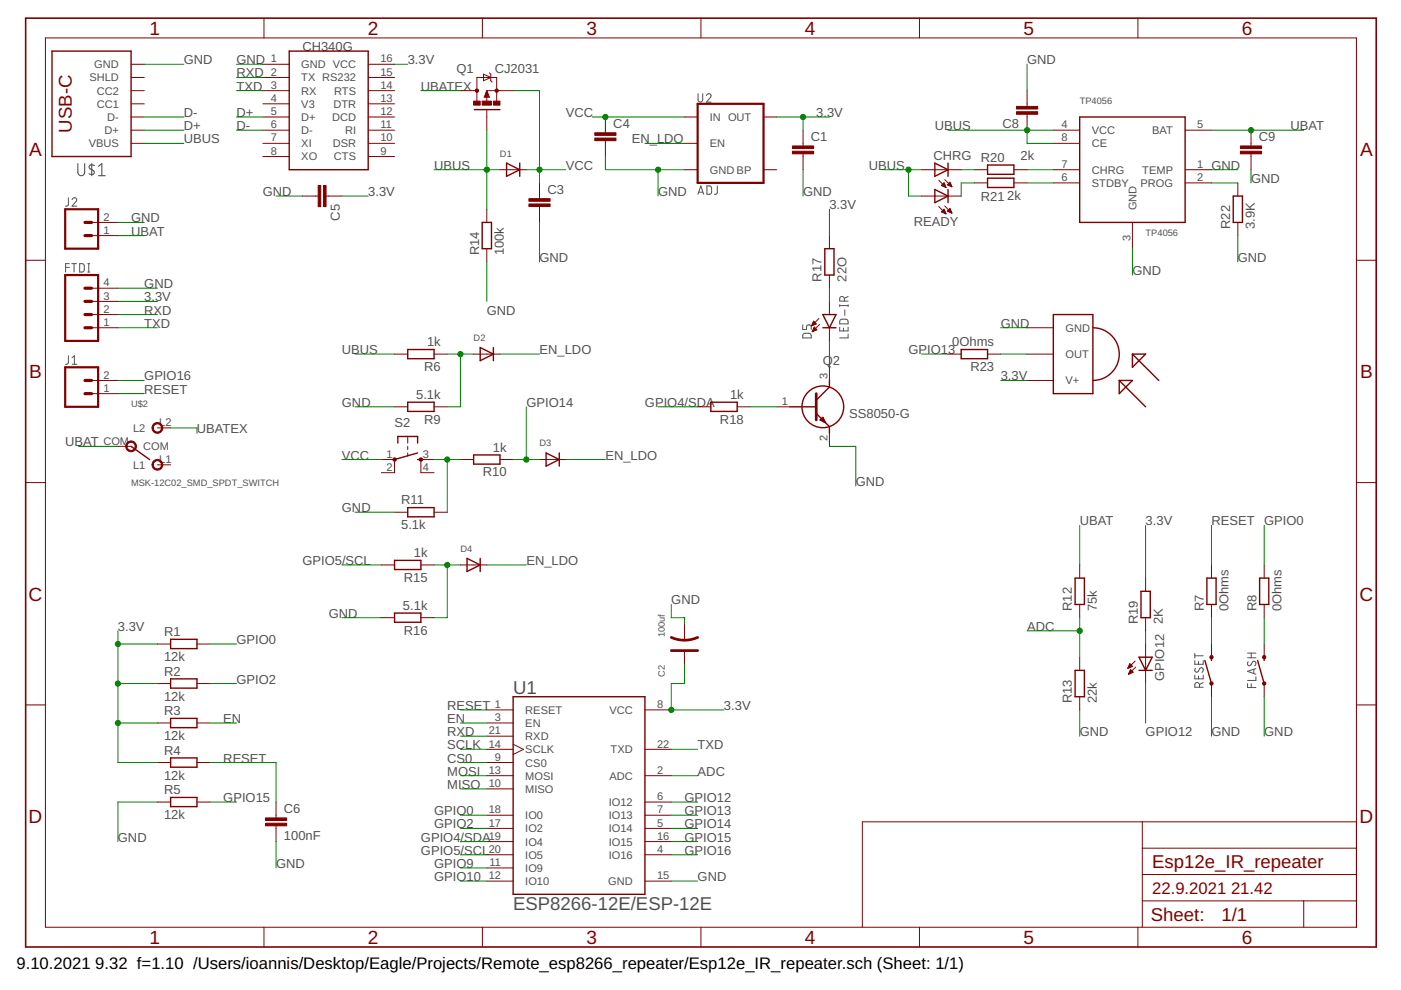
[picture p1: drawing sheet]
<svg xmlns="http://www.w3.org/2000/svg" width="297mm" height="210mm" viewBox="0 0 297 210" stroke-linecap="round" stroke-linejoin="round" font-family="sans-serif">
<g fill="none" stroke="#505050" stroke-width=".21">
<path d="M148 19.9v1.2a.5 .5 0 0 0 .5 .5 .5 .5 0 0 0 .5-.5v-1.2M149.8 20.3a.49 .49 0 0 1 .7-.4 .49 .49 0 0 1 .1 .8l-.8 1h1M149.9 39.4h.6l.3 .4 .1 .9-.4 .5h-.6zM152.1 39.4l-.1 1.6-.2 .2h-.3M13.9 56.7h.8M14.5 41.9v1.6l-.3 .2h-.3M14.7 55.9h-.8v1.8M15.2 55.9h1M15.3 42.3a.49 .49 0 0 1 .7-.4 .49 .49 0 0 1 .1 .8l-.8 1h1M15.7 55.9v1.8M16.9 55.9h.6l.3 .3v1.1l-.3 .4h-.6zM18.6 55.9h.4"/>
<path d="M18.6 57.7h.4M18.8 55.9v1.8M148 41.2l.6-1.8 .6 1.8M148.1 40.7h.9M14.5 75.4v1.6l-.6 .2M15.3 77.2h1M15.3 75.8l.5-.4v1.8M170.2 68.9v1h.8v-.6a.51 .51 0 0 1 .5-.4 .51 .51 0 0 1 .5 .4v.6M170.4 70.7h1.4l.2 .3v.6h-1.8v-.6zM178 69.4v.8h1.8v-.8M178 64.6v.4M178 64.8h1.8"/>
<path d="M178.2 67.8h1.4l.2 .2v.7h-1.8l.1-.7zM178.8 69.6v.6M179 63.8v-.4a.5 .5 0 0 0-.5-.5 .5 .5 0 0 0-.5 .5v.4h1.8M179.1 65.7v1.2M179.8 70.8v.8h-1.8M179.8 64.6v.4M179.8 62.9l-.8 .3M253.3 138.5v1M253.3 139h1.8M264.5 139.5h1.8M264.5 138.5h1.8M265.3 138.5v1"/>
<path d="M253.3 140.1v.7h1.8v-.7M253.3 143.2v.7h1.8v-.7M253.5 141.7a.46 .46 0 0 0-.2 .6 .46 .46 0 0 0 .7 .1l.4-.6a.42 .42 0 0 1 .5-.2 .42 .42 0 0 1 .2 .6l-.3 .4M254.1 140.3v.5M254.1 143.3v.6M254.3 145.7v-.5a.5 .5 0 0 0-.5-.5 .5 .5 0 0 0-.5 .5v.5h1.8M255.1 144.7l-.8 .4M264.5 145v.8h1.8M264.6 140.3a.46 .46 0 0 0-.1 .6 .46 .46 0 0 0 .7 .2l.3-.7a.42 .42 0 0 1 .6-.1 .42 .42 0 0 1 .2 .5l-.3 .4M265.3 145v.8M265.8 141.9v.9M266.3 143.5v.8h-1.8"/>
<path d="M266.3 141.8l-1.8 .5 1.8 .7"/>
</g>
<path d="M16.5 34.7v1.9a.72 .72 0 0 0 .7 .7 .72 .72 0 0 0 .7-.7v-1.9M19.5 34.7v2.6M20 35.1l-.5-.1a.45 .45 0 0 0-.6 .2 .45 .45 0 0 0 .2 .6l.8 .5a.6 .6 0 0 1-.3 .7 .6 .6 0 0 1-.7-.2M20.9 35.3l.7-.6v2.6M20.9 37.3h1.4" fill="none" stroke="#505050" stroke-width=".23"/>
<g fill="none" stroke="#800000" stroke-width=".3">
<path d="M11 10.8h16.8v22.4h-16.8zM61.3 10.8h16.8v25.2h-16.8zM100.6 23.2h5.4M107.4 34.6l2.8 1.4-2.8 1.4zM110.2 34.6v2.8M198.2 34.6l2.8 1.4-2.8 1.4zM201 34.6v2.8M209.4 35h5.6v2h-5.6zM209.4 37.8h5.6v2h-5.6zM228.9 24.8h22.4v22.4h-22.4zM102.2 47.2h2v5.5h-2zM174.9 52.7h1.9v5.6h-1.9z"/>
<path d="M198.2 40.2l2.8 1.4-2.8 1.4zM201 40.2v2.8M261.5 41.6h1.9v5.6h-1.9zM86.4 74.1h5.6v2h-5.6zM101.8 73.7l2.8 1.4-2.8 1.4zM104.6 73.7v2.8M174.5 66.7h2.7l-1.3 2.8zM174.5 69.5h2.7M203.8 74.1h5.6v2h-5.6zM223.3 66.7h8.4v16.8h-8.4zM231.7 69.5a5.6 5.6 0 0 1 5.6 5.6 5.6 5.6 0 0 1-5.6 5.6M240.1 75.1h2.8l-2.8 2.8z"/>
<path d="M240.1 75.1l5.6 5.6M27.8 94.6l3.9 2.8M84.3 93.9v-1.4h4.2v1.4M86.4 85.3h5.6v1.9h-5.6zM88.5 97.4h.7M88.5 96l-4.8 1.4M100.4 96.5h5.6v1.9h-5.6zM115.8 96l2.8 1.4-2.8 1.4zM118.6 96v2.8M150.7 85.3h5.6v1.9h-5.6zM167.5 86.3h5.6M173.1 87.7l2.8 2.7v1.4"/>
<path d="M173.9 89l.6-.5 .5 1.1zM174 89.1h.8M174.1 88.9h.5M174.3 88.6h.2M174.5 89.4h.4M175.9 80.7v1.4l-2.8 2.8M237.3 80.7l5.6 5.6M237.3 80.7h2.8l-2.8 2.8zM83.7 118.8h5.5v2h-5.5zM86.4 107.6h5.6v2h-5.6zM99 118.4l2.8 1.4-2.8 1.4zM101.8 118.4v2.8"/>
<path d="M36.2 135.6h5.6v1.9h-5.6zM83.7 130h5.5v1.9h-5.5zM227.9 122.6h2v5.6h-2zM241.5 139.3h2.8l-1.4 2.8zM241.9 125.4h2v5.6h-2zM255.9 122.6h1.9v5.6h-1.9zM256.9 139.3v.7M267.1 122.6h1.9v5.6h-1.9zM268 139.3v.7M36.2 143.9h5.6v2h-5.6zM36.2 152.3h5.6v2h-5.6zM108.8 147.7h27.9v41.9h-27.9z"/>
<path d="M227.9 142.1h2v5.6h-2zM241.5 142.1h2.8M255.5 140l1.4 4.9M266.6 140l1.4 4.9M36.2 160.7h5.6v2h-5.6zM36.2 169.1h5.6v1.9h-5.6z"/>
<circle cx="174.5" cy="86.3" r="4.4"/>
</g>
<g fill="none" stroke="#800000" stroke-width=".21">
<path d="M9.6 8h278v188.6h-278zM27.8 19.2h2.8M27.8 16.4h2.8M27.8 13.6h2.8M55.7 19.2h5.6M55.7 16.4h5.6M55.7 13.6h5.6M56 3.9v4.1M78.1 19.2h5.6M78.1 16.4h5.6M78.1 13.6h5.6M97.6 19.2h3.5"/>
<path d="M102.3 3.9v4.1M102.5 15.7l1.6 .7-1.6 .7zM103.2 19.2h5.6M103.2 19.2l.6 1.4h-1.1zM103.8 15.5l.3 .2v1.4l.2 .3M148.6 3.9v4.1M194.9 3.9v4.1M217.8 19.2v3.4M241.3 3.9v4.1M27.8 24.8h2.8M27.8 30.4h2.8M27.8 27.6h2.8"/>
<path d="M27.8 22h2.8M55.7 24.8h5.6M55.7 30.4h5.6M55.7 27.6h5.6M55.7 22h5.6M55.7 33.2h5.6M78.1 24.8h5.6M78.1 30.4h5.6M78.1 27.6h5.6M78.1 22h5.6M78.1 33.2h5.6M101.1 21.4v-5h4.2v5"/>
<path d="M103.2 20.5v.9M103.2 23.4v4.2M106 36h5.6M114.4 38.8v3.3M128.4 24.8v3.4M128.4 29.8v3.4M145.1 24.8h2.8M145.1 36h2.8M145.1 30.4h2.8M161.9 24.8h2.8M161.9 36h2.8M170.3 27.6v3.3"/>
<path d="M170.3 32.6v3.4M195.4 36h8.4M199 38.2l1.6 1.6M199.7 39.2h.7M199.7 39.4h.7M199.8 39.1h.5M199.9 39h.3M200 39.5h.5M200.1 38.8h.1M200.2 38.8l.4 1-1-.5zM200.3 38.1l1.5 1.5M200.4 39.7h.1"/>
<path d="M200.9 39.1h.7M201 39.2h.7M201.1 39h.5M201.2 38.8h.3M201.3 39.4h.4M201.3 38.7h.1M201.4 38.6l.4 1-.9-.4zM201.6 39.5h.2M206.6 36h2.8M206.6 38.8h2.8M215 36h2.8M215 38.8h2.8"/>
<path d="M217.8 24.2v3.4M223.3 36h5.6M223.3 30.4h5.6M223.3 38.8h5.6M223.3 27.6h5.6M251.3 36h5.6M251.3 38.8h5.6M251.3 27.6h5.6M262.4 38.8v2.8M265.2 27.6v3.3M265.2 32.6v3.4M5.4 55.2h4.2"/>
<path d="M19.4 50h5.6M19.4 47.2h5.6M64.1 41.6h3.4M69.1 41.6h3.4M103.2 44.4v2.8M103.2 52.7v2.8M114.4 43.8v3.4M175.9 50v2.7M175.9 58.3v2.8M195.4 41.6h8.4M199 43.8l1.6 1.5M199.6 44.9l.6-.5 .4 .9z"/>
<path d="M199.7 45h.7M199.7 44.8h.6M199.8 44.7h.5M200 44.6h.2M200 45.1h.5M200.1 44.4h.1M200.3 43.7l1.5 1.5M200.3 45.2h.2M200.9 44.7h.7M201 44.8h.7M201.1 44.6h.4M201.2 44.4h.3"/>
<path d="M201.3 45h.4M201.4 44.3h.1M201.4 44.2l.4 1-.9-.4zM201.6 45.1h.2M240.1 47.2v5.5M262.4 47.2v2.8M287.6 55.2h4.2M19.4 69.5h5.6M19.4 66.7h5.6M19.4 63.9h5.6M19.4 61.1h5.6M83.7 75.1h2.7"/>
<path d="M92 75.1h2.8M100.4 75.1h5.6M172.1 69h.2M172.2 68.9h.4M172.2 68.7h.7M172.3 70.2h.2M172.3 68.6h.7M172.3 70.1h.5M172.3 68.5h.5M172.4 70h.7M172.4 68.3h.3M172.4 69.8h.7"/>
<path d="M172.5 68.2h.1M172.5 68.1l.6 .6-1 .4zM172.5 69.7h.5M172.6 69.6h.2M172.6 69.4h.1M172.6 69.4l-.4 .9M172.6 69.4l.6 .5-1 .4M173.6 67.5l-1.5 1.6M173.8 68.8l-1.6 1.5M175.9 63.9v2.8M175.9 69.5v2.8M175.9 77.9v2.8"/>
<path d="M201 75.1h2.8M209.4 75.1h2.8M217.8 69.5h5.5M217.8 75.1h5.5M19.4 83.5h5.6M19.4 80.7h5.6M25 94.6h2.8M33.4 90.7h2.8M33.4 98.6h2.8M80.9 97.4h2.8v2.8h-2.8M83.7 86.3h2.7M86.4 92.5v1.4"/>
<path d="M86.4 94.6v.7M86.4 96v.7M92 86.3h2.8M92 97.4h-2.8v2.8h2.8M97.6 97.4h2.8M106 97.4h2.8M114.4 97.4h5.6M147.9 86.3h2.8M156.3 86.3h2.8M164.7 86.3h2.8M175.9 91.8v2.8M217.8 80.7h5.5"/>
<path d="M5.4 102.3h4.2M80.9 119.8h2.8M83.7 108.6h2.7M89.2 119.8h2.8M92 108.6h2.8M97.6 119.8h5.6M228.9 119.8v2.8M256.9 119.8v2.8M268 119.8v2.8M287.6 102.3h4.2M33.4 136.5h2.8M41.8 136.5h2.8"/>
<path d="M80.9 131h2.8M89.2 131h2.8M145.1 132.4v3.4M145.1 137.9v2.8M228.9 128.2v2.8M228.9 139.3v2.8M242.9 122.6v2.8M242.9 131v2.8M242.9 136.5v8.4M256.9 128.2v2.8M256.9 136.5v2.8M268 128.2v2.8"/>
<path d="M268 136.5v2.8M5.4 149.5h4.2M33.4 153.3h2.8M33.4 144.9h2.8M41.8 153.3h2.8M41.8 144.9h2.8M103.2 150.5h5.6M103.2 156.1h5.6M103.2 158.9h5.6M103.2 153.3h5.6M108.8 157.8l2.2 1.1-2.2 1.1M136.7 150.5h5.6"/>
<path d="M136.7 158.9h5.6M228.9 147.7v2.8M239.1 141.7h.1M239.2 141.6h.3M239.2 141.4h.6M239.3 142.9h.1M239.3 141.3h.8M239.4 142.8h.3M239.4 141.1h.6M239.4 142.6h.6M239.4 141h.4M239.5 142.5h.7"/>
<path d="M239.5 140.9h.2M239.5 142.4h.6M239.6 142.2h.3M239.6 142.1h.2M239.7 142l.5 .5-.9 .5zM240.1 141.3l-.6-.6-.4 1M240.1 141.3l-1 .4M240.7 140.2l-1.6 1.5M240.8 141.4l-1.5 1.6M256.9 144.9v2.8M268 144.9v2.8M287.6 149.5h4.2"/>
<path d="M33.4 170.1h2.8M33.4 161.7h2.8M41.8 170.1h2.8M41.8 161.7h2.8M58.5 170.1v3.3M58.5 175.1v3.3M103.2 164.5h5.6M103.2 175.6h5.6M103.2 172.8h5.6M103.2 178.4h5.6M103.2 167.3h5.6M103.2 161.7h5.6"/>
<path d="M136.7 164.5h5.6M136.7 175.6h5.6M136.7 170.1h5.6M136.7 172.8h5.6M136.7 178.4h5.6M242.2 174.2v22.4M242.2 179.8h45.4M287.6 174.2h-104.8v22.4M56 196.6v4.2M102.3 196.6v4.2M103.2 181.2h5.6M103.2 186.8h5.6"/>
<path d="M103.2 184h5.6M136.7 181.2h5.6M136.7 186.8h5.6M148.6 196.6v4.2M194.9 196.6v4.2M241.3 196.6v4.2M242.2 191h45.4M242.2 185.4h45.4M276.4 191v5.6"/>
</g>
<path d="M147.9 22h14v16.8h-14zM13.8 58.3h7v14h-7zM13.8 44.4h7v8.3h-7zM13.8 77.9h7v8.4h-7z" fill="none" stroke="#800000" stroke-width=".47"/>
<path d="M18 47.2h1.4M18 50h1.4M18 63.9h1.4M18 66.7h1.4M18 69.5h1.4M18 61.1h1.4M18 80.7h1.4M18 83.5h1.4" fill="none" stroke="#800000" stroke-width=".68"/>
<path d="M5.4 3.9h286.4v196.9h-286.4zM103.2 20.2v.3h-.3l.3-1 .3 1" fill="none" stroke="#800000" stroke-width=".34"/>
<g fill="#800000" stroke="#800000" stroke-width=".21">
<path d="M32.6 89.9a1.15 1.15 0 0 1 1.8 .3 1.15 1.15 0 0 1-.7 1.6 1.15 1.15 0 0 1-1.5-1.1h.3a.87 .87 0 0 1 1.3-.7 .87 .87 0 0 1 .1 1.5 .87 .87 0 0 1-1.4-.5v-.3h-.3z" fill-rule="evenodd"/>
<path d="M32.6 97.7a1.15 1.15 0 0 1 1.8 .3 1.15 1.15 0 0 1-.7 1.6 1.15 1.15 0 0 1-1.5-1h.3a.87 .87 0 0 1 1.3-.8 .87 .87 0 0 1 .1 1.5 .87 .87 0 0 1-1.4-.5v-.2h-.3z" fill-rule="evenodd"/>
<path d="M27 93.8a1.15 1.15 0 0 1 1.8 .3 1.15 1.15 0 0 1-.7 1.6 1.15 1.15 0 0 1-1.5-1.1h.3a.86 .86 0 0 1 1.2-.8 .86 .86 0 0 1 .3 1.5 .86 .86 0 0 1-1.4-.4l-.1-.3h-.3z" fill-rule="evenodd"/>
<circle cx="105.3" cy="19.2" r=".37"/>
<circle cx="101.1" cy="19.2" r=".37"/>
<circle cx="256.9" cy="144.9" r=".36"/>
<circle cx="256.9" cy="139.3" r=".36"/>
<circle cx="268" cy="144.9" r=".36"/>
<circle cx="268" cy="139.3" r=".36"/>
<circle cx="83.7" cy="97.4" r=".37"/>
<circle cx="89.2" cy="97.4" r=".37"/>
</g>
<g fill="#800000" stroke="#800000" stroke-width=".21">
<path d="M104.6 21.4h1.4v.9h-1.4z"/>
<path d="M100.4 21.4h1.4v.9h-1.4z"/>
<path d="M102.2 21.4h2v.9h-2z"/>
<path d="M215.5 22.6h4.5v.5h-4.5z"/>
<path d="M215.5 23.7h4.5v.5h-4.5z"/>
<path d="M263 32.1h4.5v.5h-4.5z"/>
<path d="M263 30.9h4.5v.6h-4.5z"/>
<path d="M56.3 174.5h4.5v.6h-4.5z"/>
<path d="M56.3 173.4h4.5v.6h-4.5z"/>
<path d="M168 32.1h4.5v.5h-4.5z"/>
<path d="M168 30.9h4.5v.6h-4.5z"/>
<path d="M126.1 29.3h4.5v.5h-4.5z"/>
<path d="M126.1 28.2h4.5v.5h-4.5z"/>
<path d="M112.1 43.2h4.5v.6h-4.5z"/>
<path d="M112.1 42.1h4.5v.6h-4.5z"/>
<path d="M67.5 39.3h.5v4.5h-.5z"/>
<path d="M68.6 39.3h.5v4.5h-.5z"/>
</g>
<path d="M173.1 83.5v5.5M142.3 135.1a6.9 6.9 0 0 0 5.6 0M142.3 137.9h5.6" fill="none" stroke="#800000" stroke-width=".57"/>
<g fill="none" stroke="#008000" stroke-width=".21">
<path d="M30.6 13.6h8.4M50.1 13.6h5.6M50.1 19.2h5.6M50.1 16.4h5.6M83.7 13.6h2.7M89.2 19.2h8.4M108.8 19.2h5.6v19.6M217.8 13.6v5.6M30.6 24.8h8.4M30.6 30.4h8.4M30.6 27.6h8.4M50.1 24.8h5.6"/>
<path d="M50.1 27.6h5.6M92 36h14M103.2 27.6v16.8M111.6 36h8.4M125.6 24.8h19.5M128.4 33.2v2.8h16.7M136.7 30.4h8.4M139.5 36v5.6M164.7 24.8h11.2M170.3 24.8v2.8M170.3 36v5.6M187 36h8.4"/>
<path d="M192.6 36v5.6h2.8M201 27.6h22.3M203.8 36h2.8M206.6 38.8h-2.8v2.8M217.8 36h5.5M217.8 27.6v2.8h5.5M217.8 38.8h5.5M256.9 36h5.5M256.9 27.6h19.5M256.9 38.8h5.5M265.2 36v2.8M25 47.2h5.6"/>
<path d="M25 50h5.6M58.5 41.6h5.6M72.5 41.6h5.6M103.2 55.5v8.4M114.4 47.2v8.3M175.9 44.4v5.6M240.1 52.7v5.6M262.4 50v5.5M25 61.1h8.4M25 69.5h8.4M25 66.7h8.4M25 63.9h8.4"/>
<path d="M75.3 75.1h8.4M94.8 75.1h5.6M97.6 75.1v11.2h-2.8M106 75.1h8.4M175.9 61.1v2.8M175.9 72.3v5.6M195.4 75.1h5.6M212.2 69.5h5.6M212.2 75.1h5.6M16.6 94.6h8.4M25 80.7h5.6M25 83.5h5.6"/>
<path d="M36.2 90.7h5.6v1.1M72.5 97.4h8.4M75.3 86.3h8.4M92 97.4h5.6M94.8 97.4v11.2M108.8 97.4h5.6M111.6 86.3v11.1M120 97.4h8.4M139.5 86.3h8.4M159.1 86.3h5.6M175.9 94.6h5.5v8.4M212.2 80.7h5.6"/>
<path d="M72.5 119.8h8.4M75.3 108.6h8.4M92 119.8h5.6M94.8 119.8v11.2h-2.8M103.2 119.8h8.4M228.9 111.4v8.4M242.9 111.4v11.2M256.9 111.4v8.4M268 111.4v8.4M25 133.8v27.9h8.4M25 136.5h8.4M44.6 136.5h5.5"/>
<path d="M72.5 131h8.4M142.3 128.2v2.8h2.8v1.4M217.8 133.8h11.1M228.9 131v8.3M242.9 133.8v2.7M256.9 131v5.5M268 131v5.5M25 144.9h8.4M25 153.3h8.4M44.6 144.9h5.5M44.6 153.3h5.5M97.6 158.9h5.6"/>
<path d="M97.6 156.1h5.6M97.6 153.3h5.6M97.6 150.5h5.6M142.3 158.9h5.6M145.1 140.7v4.2h-2.8v5.6h11.2M228.9 150.5v5.6M242.9 144.9v8.4M256.9 147.7v8.4M268 147.7v8.4M33.4 170.1h-8.4v8.3M44.6 170.1h5.5M44.6 161.7h13.9v8.4"/>
<path d="M58.5 178.4v5.6M97.6 161.7h5.6M97.6 178.4h5.6M97.6 175.6h5.6M97.6 172.8h5.6M97.6 164.5h5.6M97.6 167.3h5.6M142.3 170.1h5.6M142.3 178.4h5.6M142.3 175.6h5.6M142.3 172.8h5.6M142.3 164.5h5.6"/>
<path d="M97.6 186.8h5.6M97.6 181.2h5.6M97.6 184h5.6M142.3 186.8h5.6M142.3 181.2h5.6"/>
</g>
<g fill="#008000" stroke="#008000" stroke-width=".21">
<circle cx="139.5" cy="36" r=".55"/>
<circle cx="25" cy="144.9" r=".55"/>
<circle cx="25" cy="153.3" r=".55"/>
<circle cx="25" cy="136.5" r=".55"/>
<circle cx="142.3" cy="150.5" r=".55"/>
<circle cx="170.3" cy="24.8" r=".55"/>
<circle cx="111.6" cy="97.4" r=".55"/>
<circle cx="228.9" cy="133.8" r=".55"/>
<circle cx="265.2" cy="27.6" r=".55"/>
<circle cx="103.2" cy="36" r=".55"/>
<circle cx="217.8" cy="27.6" r=".55"/>
<circle cx="192.6" cy="36" r=".55"/>
<circle cx="114.4" cy="36" r=".55"/>
<circle cx="128.4" cy="24.8" r=".55"/>
<circle cx="97.6" cy="75.1" r=".55"/>
<circle cx="94.8" cy="119.8" r=".55"/>
<circle cx="94.8" cy="97.4" r=".55"/>
</g>
<g font-size="4" fill="#800000">
<text x="31.7" y="7.4">1</text>
<text x="78" y="7.4">2</text>
<text x="124.3" y="7.4">3</text>
<text x="170.7" y="7.4">4</text>
<text x="217" y="7.4">5</text>
<text x="263.3" y="7.4">6</text>
<text x="6.2" y="33.1">A</text>
<text x="288.4" y="33.1">A</text>
<text x="6.2" y="80.2">B</text>
<text x="288.4" y="80.2">B</text>
<text x="6.1" y="127.3">C</text>
<text x="288.2" y="127.3">C</text>
<text x="6.1" y="174.5">D</text>
<text x="288.2" y="174.5">D</text>
<text x="31.7" y="200.1">1</text>
<text x="78" y="200.1">2</text>
<text x="124.3" y="200.1">3</text>
<text x="170.7" y="200.1">4</text>
<text x="217" y="200.1">5</text>
<text x="263.3" y="200.1">6</text>
</g>
<g font-size="3.9" fill="#800000">
<text x="15.2" y="28.1" transform="rotate(-90 15.2 28.1)">USB-C</text>
<text x="244.3" y="184">Esp12e_IR_repeater</text>
<text x="244" y="195.3">Sheet:</text>
<text x="259" y="195.2">1/1</text>
</g>
<g font-size="3.9" fill="#505050">
<text x="108.8" y="147.1">U1</text>
<text x="108.8" y="193">ESP8266-12E/ESP-12E</text>
</g>
<g font-size="3.5" fill="#800000">
<text x="244.3" y="189.6">22.9.2021</text>
<text x="261" y="189.6">21.42</text>
</g>
<g font-size="3.5">
<text x="3.5" y="205.4">9.10.2021</text>
<text x="20.2" y="205.4">9.32 f=1.10 /Users/ioannis/Desktop/Eagle/Projects/Remote_esp8266_repeater/Esp12e_IR_repeater.sch (Sheet: 1/1)</text>
</g>
<g font-size="2.8" fill="#505050">
<text x="64.1" y="10.8">CH340G</text>
<text x="39" y="13.6">GND</text>
<text x="50.1" y="13.6">GND</text>
<text x="50.1" y="16.4">RXD</text>
<text x="86.5" y="13.6">3.3V</text>
<text x="96.8" y="15.6">Q1</text>
<text x="104.9" y="15.6">CJ2031</text>
<text x="217.8" y="13.6">GND</text>
<text x="50.1" y="19.2">TXD</text>
<text x="89.2" y="19.2">UBATEX</text>
<text x="39" y="24.8">D-</text>
<text x="39" y="27.6">D+</text>
<text x="50.1" y="27.6">D-</text>
<text x="50.1" y="24.8">D+</text>
<text x="120" y="24.8">VCC</text>
<text x="130" y="27.2">C4</text>
<text x="171.9" y="30">C1</text>
<text x="173.1" y="24.8">3.3V</text>
<text x="198.2" y="27.6">UBUS</text>
<text x="212.6" y="27.2">C8</text>
<text x="266.9" y="30">C9</text>
<text x="273.6" y="27.6">UBAT</text>
<text x="39" y="30.4">UBUS</text>
<text x="92" y="36">UBUS</text>
<text x="120" y="36">VCC</text>
<text x="133.9" y="30.4">EN_LDO</text>
<text x="184.2" y="36">UBUS</text>
<text x="197.9" y="34">CHRG</text>
<text x="208" y="34.3">R20</text>
<text x="216.4" y="34">2k</text>
<text x="256.9" y="36">GND</text>
<text x="55.7" y="41.6">GND</text>
<text x="78.1" y="41.6">3.3V</text>
<text x="116.1" y="41.1">C3</text>
<text x="139.5" y="41.6">GND</text>
<text x="170.3" y="41.6">GND</text>
<text x="265.2" y="38.8">GND</text>
<text x="27.8" y="47.1">GND</text>
<text x="72.1" y="46.8" transform="rotate(-90 72.1 46.8)">C5</text>
<text x="175.8" y="44.4">3.3V</text>
<text x="193.7" y="48">READY</text>
<text x="208" y="42.7">R21</text>
<text x="213.6" y="42.4">2k</text>
<text x="27.8" y="49.9">UBAT</text>
<text x="260.8" y="48.5" transform="rotate(-90 260.8 48.5)">R22</text>
<text x="266.1" y="48.5" transform="rotate(-90 266.1 48.5)">3.9K</text>
<text x="101.6" y="54.1" transform="rotate(-90 101.6 54.1)">R14</text>
<text x="106.8" y="54.1" transform="rotate(-90 106.8 54.1)">100k</text>
<text x="114.4" y="55.5">GND</text>
<text x="174.2" y="59.7" transform="rotate(-90 174.2 59.7)">R17</text>
<text x="179.5" y="59.7" transform="rotate(-90 179.5 59.7)">22O</text>
<text x="240.1" y="58.3">GND</text>
<text x="262.5" y="55.5">GND</text>
<text x="30.6" y="61.1">GND</text>
<text x="30.6" y="63.9">3.3V</text>
<text x="30.6" y="69.5">TXD</text>
<text x="30.6" y="66.7">RXD</text>
<text x="103.2" y="66.7">GND</text>
<text x="212.2" y="69.5">GND</text>
<text x="72.5" y="75.1">UBUS</text>
<text x="90.5" y="73.4">1k</text>
<text x="114.4" y="75.1">EN_LDO</text>
<text x="174.5" y="77.5">Q</text>
<text x="176.6" y="77.5">2</text>
<text x="192.6" y="75.1">GPIO13</text>
<text x="201.9" y="73.4">0Ohms</text>
<text x="30.6" y="80.7">GPIO16</text>
<text x="30.6" y="83.5">RESET</text>
<text x="89.9" y="78.7">R6</text>
<text x="205.7" y="78.7">R23</text>
<text x="212.2" y="80.7">3.3V</text>
<text x="72.5" y="86.3">GND</text>
<text x="88.2" y="84.6">5.1k</text>
<text x="89.9" y="89.9">R9</text>
<text x="111.6" y="86.3">GPIO14</text>
<text x="136.7" y="86.3">GPIO4/SDA</text>
<text x="152.7" y="89.9">R18</text>
<text x="154.8" y="84.6">1k</text>
<text x="180" y="88.6">SS8050-G</text>
<text x="13.8" y="94.6">UBAT</text>
<text x="41.8" y="91.8">UBATEX</text>
<text x="83.7" y="90.4">S2</text>
<text x="104.5" y="95.7">1k</text>
<text x="72.5" y="97.4">VCC</text>
<text x="102.4" y="101">R10</text>
<text x="128.4" y="97.4">EN_LDO</text>
<text x="85.1" y="107">R11</text>
<text x="181.4" y="103">GND</text>
<text x="72.5" y="108.6">GND</text>
<text x="85.1" y="112.2">5.1k</text>
<text x="228.9" y="111.4">UBAT</text>
<text x="242.9" y="111.4">3.3V</text>
<text x="256.9" y="111.4">RESET</text>
<text x="268" y="111.4">GPIO0</text>
<text x="64.1" y="119.8">GPIO5/SCL</text>
<text x="87.7" y="118.1">1k</text>
<text x="111.6" y="119.8">EN_LDO</text>
<text x="85.6" y="123.4">R15</text>
<text x="69.7" y="131">GND</text>
<text x="85.4" y="129.3">5.1k</text>
<text x="142.3" y="128.2">GND</text>
<text x="227.3" y="129.6" transform="rotate(-90 227.3 129.6)">R12</text>
<text x="232.6" y="129.6" transform="rotate(-90 232.6 129.6)">75k</text>
<text x="255.2" y="129.6" transform="rotate(-90 255.2 129.6)">R7</text>
<text x="260.5" y="129.6" transform="rotate(-90 260.5 129.6)">0Ohms</text>
<text x="266.4" y="129.6" transform="rotate(-90 266.4 129.6)">R8</text>
<text x="271.7" y="129.6" transform="rotate(-90 271.7 129.6)">0Ohms</text>
<text x="25" y="133.7">3.3V</text>
<text x="34.8" y="134.9">R1</text>
<text x="50.1" y="136.5">GPIO0</text>
<text x="85.6" y="134.5">R16</text>
<text x="217.8" y="133.7">ADC</text>
<text x="241.2" y="132.3" transform="rotate(-90 241.2 132.3)">R19</text>
<text x="246.5" y="132.3" transform="rotate(-90 246.5 132.3)">2K</text>
<text x="34.8" y="140.2">12k</text>
<text x="34.8" y="143.3">R2</text>
<text x="34.8" y="148.6">12k</text>
<text x="50.1" y="144.9">GPIO2</text>
<text x="227.3" y="149.1" transform="rotate(-90 227.3 149.1)">R13</text>
<text x="232.6" y="149.1" transform="rotate(-90 232.6 149.1)">22k</text>
<text x="246.8" y="144.4" transform="rotate(-90 246.8 144.4)">GPIO12</text>
<text x="34.8" y="151.7">R3</text>
<text x="47.3" y="153.3">EN</text>
<text x="94.8" y="153.3">EN</text>
<text x="94.8" y="150.5">RESET</text>
<text x="153.5" y="150.5">3.3V</text>
<text x="34.8" y="156.9">12k</text>
<text x="34.8" y="160">R4</text>
<text x="47.3" y="161.7">RESET</text>
<text x="94.8" y="156.1">RXD</text>
<text x="94.8" y="158.9">SCLK</text>
<text x="94.8" y="161.7">CS0</text>
<text x="147.9" y="158.9">TXD</text>
<text x="228.9" y="156.1">GND</text>
<text x="242.9" y="156.1">GPIO12</text>
<text x="256.9" y="156.1">GND</text>
<text x="268" y="156.1">GND</text>
<text x="34.8" y="165.3">12k</text>
<text x="94.8" y="167.3">MISO</text>
<text x="94.8" y="164.5">MOSI</text>
<text x="147.9" y="164.5">ADC</text>
<text x="34.8" y="173.7">12k</text>
<text x="34.8" y="168.4">R5</text>
<text x="47.3" y="170.1">GPIO15</text>
<text x="60.2" y="172.4">C6</text>
<text x="92" y="172.9">GPIO0</text>
<text x="145.1" y="172.9">GPIO13</text>
<text x="145.1" y="170.1">GPIO12</text>
<text x="25" y="178.4">GND</text>
<text x="60.2" y="178">100nF</text>
<text x="89.2" y="178.4">GPIO4/SDA</text>
<text x="92" y="175.6">GPIO2</text>
<text x="145.1" y="178.4">GPIO15</text>
<text x="145.1" y="175.6">GPIO14</text>
<text x="58.5" y="184">GND</text>
<text x="89.2" y="181.2">GPIO5/SCL</text>
<text x="92" y="184">GPIO9</text>
<text x="145.1" y="181.2">GPIO16</text>
<text x="92" y="186.8">GPIO10</text>
<text x="147.9" y="186.8">GND</text>
</g>
<g font-size="2.3" fill="#505050">
<text x="19" y="17.3">SHLD</text>
<text x="20" y="14.5">GND</text>
<text x="57.4" y="13.2">1</text>
<text x="57.4" y="16">2</text>
<text x="63.9" y="14.5">GND VCC</text>
<text x="63.9" y="17.3">TX RS232</text>
<text x="80.6" y="16">15</text>
<text x="80.6" y="13.2">16</text>
<text x="20.5" y="22.8">CC1</text>
<text x="20.5" y="20">CC2</text>
<text x="57.4" y="18.8">3</text>
<text x="57.4" y="21.6">4</text>
<text x="63.9" y="20.1">RX</text>
<text x="63.9" y="22.8">V3</text>
<text x="70.7" y="22.8">DTR</text>
<text x="70.8" y="20">RTS</text>
<text x="80.6" y="21.6">13</text>
<text x="80.6" y="18.8">14</text>
<text x="22.1" y="28.4">D+</text>
<text x="22.7" y="25.6">D-</text>
<text x="57.4" y="24.4">5</text>
<text x="57.4" y="27.2">6</text>
<text x="57.4" y="30">7</text>
<text x="63.9" y="25.6">D+</text>
<text x="63.9" y="28.4">D-</text>
<text x="70.4" y="25.6">DCD</text>
<text x="73.2" y="28.4">RI</text>
<text x="80.6" y="30">10</text>
<text x="80.6" y="27.2">11</text>
<text x="80.6" y="24.4">12</text>
<text x="150.5" y="25.6">IN OUT</text>
<text x="225" y="27.2">4</text>
<text x="225" y="30">8</text>
<text x="231.5" y="28.4">VCC</text>
<text x="244.3" y="28.4">BAT</text>
<text x="253.8" y="27.2">5</text>
<text x="18.8" y="31.2">VBUS</text>
<text x="57.4" y="32.8">8</text>
<text x="63.9" y="31.2">XI</text>
<text x="63.9" y="34">XO</text>
<text x="70.6" y="31.2">DSR</text>
<text x="70.8" y="34">CTS</text>
<text x="80.6" y="32.8">9</text>
<text x="150.5" y="31.2">EN</text>
<text x="225" y="35.6">7</text>
<text x="231.5" y="31.2">CE</text>
<text x="253.8" y="35.6">1</text>
<text x="150.5" y="36.8">GND BP</text>
<text x="225" y="38.4">6</text>
<text x="231.5" y="39.6">STDBY</text>
<text x="231.5" y="36.8">CHRG</text>
<text x="241.8" y="39.6">PROG</text>
<text x="242.2" y="36.8">TEMP</text>
<text x="253.8" y="38.4">2</text>
<text x="22" y="46.8">2</text>
<text x="240.9" y="44.6" transform="rotate(-90 240.9 44.6)">GND</text>
<text x="22" y="49.6">1</text>
<text x="239.7" y="51" transform="rotate(-90 239.7 51)">3</text>
<text x="22" y="63.5">3</text>
<text x="22" y="60.7">4</text>
<text x="22" y="69.1">1</text>
<text x="22" y="66.3">2</text>
<text x="225.9" y="70.3">GND</text>
<text x="225.9" y="75.9">OUT</text>
<text x="22" y="83.1">1</text>
<text x="22" y="80.3">2</text>
<text x="175.5" y="80.3" transform="rotate(-90 175.5 80.3)">3</text>
<text x="225.9" y="81.5">V+</text>
<text x="165.8" y="85.9">1</text>
<text x="21.9" y="94.2">COM</text>
<text x="28.2" y="91.6">L2</text>
<text x="30.4" y="95.5">COM</text>
<text x="33.8" y="90.3">L2</text>
<text x="175.5" y="93.5" transform="rotate(-90 175.5 93.5)">2</text>
<text x="28.2" y="99.4">L1</text>
<text x="33.8" y="98.2">L1</text>
<text x="82" y="97">1</text>
<text x="82" y="99.8">2</text>
<text x="89.6" y="97">3</text>
<text x="89.6" y="99.8">4</text>
<text x="103.6" y="155.7">21</text>
<text x="104.9" y="150.1">1</text>
<text x="104.9" y="152.9">3</text>
<text x="111.4" y="151.3">RESET</text>
<text x="111.4" y="154.1">EN</text>
<text x="129.2" y="151.3">VCC</text>
<text x="139.3" y="150.1">8</text>
<text x="103.6" y="158.5">14</text>
<text x="104.9" y="161.3">9</text>
<text x="111.4" y="156.9">RXD</text>
<text x="111.4" y="159.7">SCLK</text>
<text x="129.5" y="159.7">TXD</text>
<text x="139.3" y="158.5">22</text>
<text x="103.6" y="166.9">10</text>
<text x="103.6" y="164.1">13</text>
<text x="111.4" y="162.5">CS0</text>
<text x="111.4" y="165.3">MOSI</text>
<text x="129.2" y="165.3">ADC</text>
<text x="139.3" y="164.1">2</text>
<text x="103.6" y="172.5">18</text>
<text x="111.4" y="173.7">IO0</text>
<text x="111.4" y="168.1">MISO</text>
<text x="129.1" y="170.9">IO12</text>
<text x="129.1" y="173.7">IO13</text>
<text x="139.3" y="169.7">6</text>
<text x="139.3" y="172.5">7</text>
<text x="103.6" y="175.3">17</text>
<text x="103.6" y="178">19</text>
<text x="111.4" y="176.5">IO2</text>
<text x="111.4" y="179.3">IO4</text>
<text x="129.1" y="176.5">IO14</text>
<text x="129.1" y="179.3">IO15</text>
<text x="139.3" y="175.3">5</text>
<text x="139.3" y="178">16</text>
<text x="103.6" y="180.8">20</text>
<text x="103.8" y="183.6">11</text>
<text x="111.4" y="182.1">IO5</text>
<text x="111.4" y="184.9">IO9</text>
<text x="129.1" y="182.1">IO16</text>
<text x="139.3" y="180.8">4</text>
<text x="103.6" y="186.4">12</text>
<text x="111.4" y="187.7">IO10</text>
<text x="128.9" y="187.7">GND</text>
<text x="139.3" y="186.4">15</text>
</g>
<g font-size="2" fill="#505050">
<text x="228.9" y="22">TP4056</text>
<text x="106" y="33.2">D1</text>
<text x="242.9" y="50">TP4056</text>
<text x="100.4" y="72.3">D2</text>
<text x="27.8" y="86.3">U$2</text>
<text x="114.4" y="94.6">D3</text>
<text x="27.8" y="103">MSK-12C02_SMD_SPDT_SWITCH</text>
<text x="97.6" y="117">D4</text>
<text x="140.9" y="135.1" transform="rotate(-90 140.9 135.1)">100uf</text>
<text x="140.9" y="143.5" transform="rotate(-90 140.9 143.5)">C2</text>
</g>
</svg>
